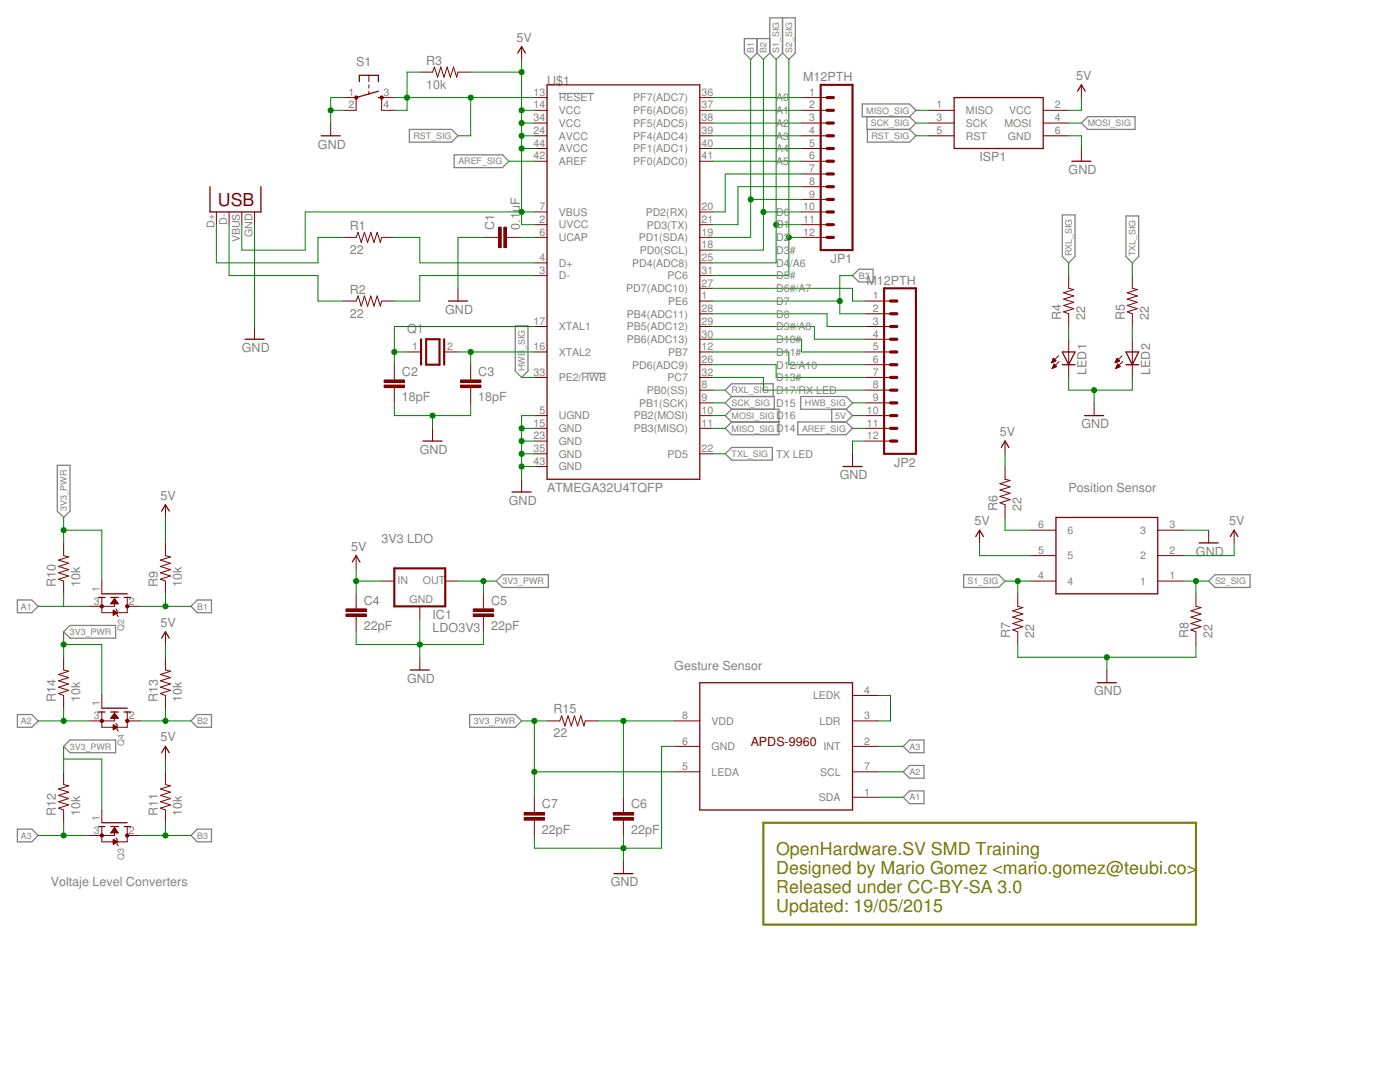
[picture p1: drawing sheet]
<svg xmlns="http://www.w3.org/2000/svg" width="279mm" height="216mm" viewBox="0 0 279 216" stroke-linecap="round" stroke-linejoin="round" font-family="sans-serif">
<path d="M152.4 164.2h86.3v20.3h-86.3z" fill="none" stroke="#808000" stroke-width=".42"/>
<path d="M111.5 18.6h7M116.1 74.5h4.9" fill="none" stroke="#808080" stroke-width=".2"/>
<g fill="none" stroke="#808080" stroke-width=".25">
<path d="M151.1 7.7v2.9M151.1 10.6l1.3 1.3 1.2-1.3M153.6 10.6l1.3 1.3 1.3-1.3M153.6 10.6v-7h5.1v7l-1.3 1.3-1.2-1.3M153.6 7.7h-5.1v2.9l1.3 1.3 1.3-1.3M156.2 3.6v7M81.7 25.8h8.4l1.3 1.3-1.3 1.3h-8.4zM90.6 30.9h9.7l1.3 1.3-1.3 1.2h-9.7zM172.1 20.7h9.4l1.3 1.3-1.3 1.3h-9.4zM173 23.3v2.5h8.5M173.1 25.8v2.6h8.4l1.3-1.3-1.3-1.3M181.5 23.3l1.3 1.3-1.3 1.2"/>
<path d="M215.8 24.6l1.3-1.3h9.4v2.5h-9.4zM170.1 55l1.3-1.3h2.8v2.6h-2.8zM212 42.9h2.5v8.3l-1.2 1.3-1.3-1.3zM224.7 43.1h2.5v8.1l-1.2 1.3-1.3-1.3zM102.8 65h2.6v9l-1.3 1.3-1.3-1.3zM146 79.1l-1.3 1.3 1.3 1.3M146 79.1h8.5v2.6M146 79.1l-1.3-1.2 1.3-1.3h8.3v2.5M159.8 79.1h9.1l1.2 1.3-1.2 1.3h-9.1zM11.4 92.8h2.6v9.2l-1.3 1.3-1.3-1.3zM144.7 90.6l1.3-1.3h8.1v2.5h-8.1zM146 84.2h9.4"/>
<path d="M146 81.7h9.4v5h-9.4l-1.3-1.2 1.3-1.3M146 81.7l-1.3 1.2 1.3 1.3M159.2 84.2h9.7l1.2 1.3-1.2 1.2h-9.7zM166 81.7v2.5M168.9 81.7l1.2 1.2-1.2 1.3M3.5 119.7h2.8l1.3 1.3-1.3 1.3h-2.8zM99 116l1.3-1.3h9.1v2.5h-9.1zM192.3 114.7h7l1.3 1.3-1.3 1.2h-7zM241.2 116l1.3-1.3h7v2.5h-7zM12.7 126.1l1.3-1.3h9.1v2.5h-9.1zM38.1 121l1.3-1.3h2.8v2.6h-2.8zM3.5 142.6h2.8l1.3 1.2-1.3 1.3h-2.8z"/>
<path d="M12.7 148.9l1.3-1.2h9.1v2.5h-9.1zM38.1 143.8l1.3-1.2h2.8v2.5h-2.8zM93.7 142.6h9.1l1.3 1.2-1.3 1.3h-9.1zM180.3 159.1l1.2-1.3h2.9v2.6h-2.9zM180.3 154l1.2-1.3h2.9v2.6h-2.9zM181.5 147.7h2.9v2.5h-2.9l-1.2-1.3zM3.5 165.4h2.8l1.3 1.3-1.3 1.3h-2.8zM38.1 166.7l1.3-1.3h2.8v2.6h-2.8z"/>
</g>
<path d="M109.2 16.9h30.5v78.7h-30.5zM41.9 37.3v5h10.2v-5M48.9 67.7h3.8" fill="none" stroke="#800000" stroke-width=".25"/>
<g fill="none" stroke="#800000" stroke-width=".2">
<path d="M106.6 19.5h2.6M139.7 19.5h2.5M106.6 32.2h2.6M106.6 27.1h2.6M106.6 29.6h2.6M106.6 24.6h2.6M106.6 22h2.6M139.7 32.2h2.5M139.7 27.1h2.5M139.7 29.6h2.5M139.7 24.6h2.5M139.7 22h2.5"/>
<path d="M43.2 42.3v2.5M45.7 42.3v2.5M48.3 42.3v2.5M50.8 42.3v2.5M68.5 47.4h2.6l.4-1 .6 2 .6-2 .7 2 .6-2 .6 2 .7-2 .6 2 .3-1h2.5M99 47.4h.5M101 47.4h.6M106.6 52.5h2.6M106.6 55h2.6M106.6 47.4h2.6M106.6 42.3h2.6M106.6 44.8h2.6"/>
<path d="M139.7 52.5h2.5M139.7 55h2.5M139.7 49.9h2.5M139.7 47.4h2.5M139.7 42.3h2.5M139.7 44.8h2.5M139.7 57.5h2.5M50.8 65.2v2.5M68.5 60.1h2.6l.4-1 .6 2 .6-2 .7 2 .6-2 .6 2 .7-2 .6 2 .3-1h2.5M106.6 65.2h2.6M106.6 70.2h2.6M106.6 75.3h2.6"/>
<path d="M139.7 77.9h2.5M139.7 62.6h2.5M139.7 65.2h2.5M139.7 67.7h2.5M139.7 70.2h2.5M139.7 75.3h2.5M139.7 72.8h2.5M139.7 60.1h2.5M106.6 85.5h2.6M106.6 88h2.6M106.6 90.6h2.6M106.6 93.1h2.6"/>
<path d="M106.6 82.9h2.6M139.7 85.5h2.5M139.7 90.6h2.5M139.7 80.4h2.5M139.7 82.9h2.5"/>
</g>
<path d="M100.5 45.3h.5v4.1h-.5z" fill-rule="evenodd" fill="#800000"/>
<path d="M100.5 45.3h.5v4.1h-.5z" fill="none" stroke="#800000" stroke-width=".2"/>
<path d="M99.5 45.3h.5v4.1h-.5z" fill-rule="evenodd" fill="#800000"/>
<path d="M91.4 57.5v2.6M96.5 47.4h2.5M99.5 45.3h.5v4.1h-.5zM101.6 47.4h2.5M78.7 75.3v.5M78.7 77.3v.6M81.2 70.2h2.6M88.9 70.2h2.5" fill="none" stroke="#800000" stroke-width=".2"/>
<path d="M89.5 60.1h3.8" fill="none" stroke="#800000" stroke-width=".25"/>
<path d="M84 67.7v5.1M85 67.7h2.7v5.1h-2.7zM88.6 67.7v5.1" fill="none" stroke="#800000" stroke-width=".42"/>
<path d="M76.7 76.8h4v.5h-4z" fill-rule="evenodd" fill="#800000"/>
<path d="M76.7 76.8h4v.5h-4z" fill="none" stroke="#800000" stroke-width=".2"/>
<path d="M76.7 75.8h4v.5h-4z" fill-rule="evenodd" fill="#800000"/>
<path d="M76.7 75.8h4v.5h-4zM78.7 72.8v2.5M78.7 77.9v2.5M93.9 75.3v.5M93.9 77.3v.6" fill="none" stroke="#800000" stroke-width=".2"/>
<path d="M91.9 76.8h4.1v.5h-4.1z" fill-rule="evenodd" fill="#800000"/>
<path d="M91.9 76.8h4.1v.5h-4.1z" fill="none" stroke="#800000" stroke-width=".2"/>
<path d="M91.9 75.8h4.1v.5h-4.1z" fill-rule="evenodd" fill="#800000"/>
<path d="M71.1 19.5v2.5M73.6 15v1.3M73.6 16.9v.7M73.6 18.2v.6M76.2 19.5v2.5M104.1 9.3v2.6M91.9 75.8h4.1v.5h-4.1zM93.9 72.8v2.5M93.9 77.9v2.5M86.3 85.5v2.5M104.1 95.6v2.6" fill="none" stroke="#800000" stroke-width=".2"/>
<path d="M71.7 16.3v-1.3h3.8v1.3M75.5 19.5h.7M75.5 18.2l-4.4 1.3M103.3 10.6l.8-1.3 .8 1.3M84.4 88h3.8M102.2 98.2h3.8" fill="none" stroke="#800000" stroke-width=".25"/>
<path d="M70.9 19.2h.4v.5l-.2 .1-.2-.1z" fill-rule="evenodd" fill="#800000"/>
<path d="M70.9 19.2h.4v.5l-.2 .1-.2-.1z" fill="none" stroke="#800000" stroke-width=".2"/>
<path d="M75.9 19.2h.5v.5l-.2 .1-.3-.1z" fill-rule="evenodd" fill="#800000"/>
<g fill="none" stroke="#800000" stroke-width=".2">
<path d="M68.5 19.5h2.6M75.9 19.2h.5v.5l-.2 .1-.3-.1zM76.2 19.5h2.5M83.8 14.4h2.5l.4-1 .6 2 .7-2 .6 2 .6-2 .7 2 .6-2 .6 2 .3-1h2.5M160 19.5h5.1M215.8 16.9v2.6M66 24.6v2.5M68.5 22h2.6M76.2 22h2.5M160 22h5.1M160 24.6h5.1M160 27.1h5.1"/>
<path d="M160 29.6h5.1M160 32.2h5.1M160 34.7h5.1M160 37.3h5.1M160 39.8h5.1M185.3 22h5.1M185.3 24.6h5.1M185.3 27.1h5.1M208.2 22h5.1M208.2 24.6h5.1M208.2 27.1h5.1M215.8 29.6v2.6"/>
<path d="M160 42.3h5.1M160 44.8h5.1M160 47.4h5.1M213.3 55v2.5l1 .3-2 .6 2 .7-2 .6 2 .6-2 .7 2 .6-2 .6 1 .4v2.6M226 55v2.5l1 .3-2 .6 2 .7-2 .6 2 .6-2 .7 2 .6-2 .6 1 .4v2.6M172.7 72.8h5M172.7 60.1h5M172.7 62.6h5M172.7 65.2h5M172.7 67.7h5M172.7 70.2h5M172.7 75.3h5"/>
<path d="M172.7 77.9h5M209.9 72.3h.2M209.9 72.2h.4M210 72.1h.5M210 72.1h.7M210 73.4h.1M210.1 72h.6M210.1 73.4h.3M210.1 71.9h.5M210.1 71.8h.4M210.1 73.3h.5M210.1 71.7h.3"/>
<path d="M210.1 73.2h.7M210.2 71.6h.1M210.2 73.1h.6M210.2 73h.5M210.2 71.5l-.4 .9M210.2 71.5l.5 .5-.9 .4M210.2 71.5h.1M210.2 72.9h.5M210.3 72.9h.3M210.3 72.8h.2M210.4 72.6l-.4 .9M210.4 72.6l.5 .6-.9 .3"/>
<path d="M210.4 72.6h.1M211.2 71l-1.4 1.4M211.4 72.1l-1.4 1.4M213.3 67.7v7.6M222.6 72.3h.2M222.6 72.2h.4M222.7 72.1h.5M222.7 72.1h.7M222.7 73.4h.1M222.8 72h.6M222.8 71.9h.5M222.8 73.4h.3"/>
<path d="M222.8 71.8h.4M222.8 73.3h.5M222.8 71.7h.3M222.8 73.2h.7M222.8 73.1h.7M222.9 71.6h.1M222.9 73h.5M222.9 71.5h.1M222.9 72.9h.5M222.9 71.5l-.4 .9M222.9 71.5l.5 .5-.9 .4M223 72.9h.3"/>
<path d="M223 72.8h.2M223.1 72.6h.1M223.1 72.6l-.4 .9M223.1 72.6l.5 .6-.9 .3M223.9 71l-1.4 1.4M224.1 72.1l-1.4 1.4M226 67.7v7.6M170.1 90.6v2.5M172.7 80.4h5M172.7 82.9h5M172.7 85.5h5M172.7 88h5"/>
<path d="M200.6 93.1v2.5l1 .3-2 .6 2 .7-2 .6 2 .6-2 .7 2 .6-2 .6 1 .4v2.6M200.6 88v2.6M218.4 80.4v2.5M71.1 110.9v2.5M76.2 116h2.5M88.9 116h2.5M195.5 105.8v2.5M203.1 118.5v2.5l1 .2-2 .7 2 .6-2 .6 2 .7-2 .6 2 .7-2 .6 1 .4v2.5M205.7 116h5M205.7 110.9h5M205.7 105.8h5M231.1 116h5"/>
<path d="M231.1 110.9h5M231.1 105.8h5M238.7 118.5v2.5l1 .2-2 .7 2 .6-2 .6 2 .7-2 .6 2 .7-2 .6 1 .4v2.5M241.2 105.8v2.5M246.3 105.8v2.5M71.1 121v.5M71.1 123v.5M83.8 121v2.5M83.8 131.1v2.6M220.9 133.7v2.5"/>
</g>
<g fill="none" stroke="#800000" stroke-width=".25">
<path d="M190.4 19.5h17.8v10.1h-17.8zM215.1 18.2l.7-1.3 .8 1.3M64.1 27.1h3.8M213.9 32.2h3.8M212 70.2h2.5l-1.2 2.6zM212 72.8h2.5M224.7 72.8h2.5M224.7 70.2h2.5l-1.2 2.6zM168.2 93.1h3.8M199.8 89.3l.8-1.3 .7 1.3M216.5 82.9h3.8M70.3 112.1l.8-1.2 .7 1.2"/>
<path d="M194.7 107.1l.8-1.3 .8 1.3M210.7 103.3h20.4v15.2h-20.4zM239.3 108.3h3.8M245.5 107.1l.8-1.3 .8 1.3M81.9 133.7h3.8M219 136.2h3.8"/>
</g>
<path d="M163.8 16.9h6.3v33h-6.3zM176.4 57.5h6.4v33.1h-6.4zM78.7 113.4h10.2v7.6h-10.2z" fill="none" stroke="#800000" stroke-width=".42"/>
<g fill="none" stroke="#800000" stroke-width=".63">
<path d="M165.1 19.5h1.2M165.1 24.6h1.2M165.1 22h1.2M165.1 29.6h1.2M165.1 27.1h1.2M165.1 32.2h1.2M165.1 34.7h1.2M165.1 37.3h1.2M165.1 39.8h1.2M165.1 42.3h1.2M165.1 44.8h1.2M165.1 47.4h1.2"/>
<path d="M177.7 65.2h1.3M177.7 62.6h1.3M177.7 60.1h1.3M177.7 70.2h1.3M177.7 67.7h1.3M177.7 72.8h1.3M177.7 75.3h1.3M177.7 77.9h1.3M177.7 80.4h1.3M177.7 82.9h1.3M177.7 85.5h1.3M177.7 88h1.3"/>
</g>
<path d="M69 122.5h4.1v.5h-4.1z" fill-rule="evenodd" fill="#800000"/>
<path d="M69 122.5h4.1v.5h-4.1z" fill="none" stroke="#800000" stroke-width=".2"/>
<path d="M69 121.5h4.1v.5h-4.1z" fill-rule="evenodd" fill="#800000"/>
<path d="M71.1 118.5v2.5M69 121.5h4.1v.5h-4.1zM71.1 123.5v2.6M96.5 121v.5M96.5 123v.5" fill="none" stroke="#800000" stroke-width=".2"/>
<path d="M94.4 122.5h4.1v.5h-4.1z" fill-rule="evenodd" fill="#800000"/>
<path d="M94.4 122.5h4.1v.5h-4.1z" fill="none" stroke="#800000" stroke-width=".2"/>
<path d="M94.4 121.5h4.1v.5h-4.1z" fill-rule="evenodd" fill="#800000"/>
<path d="M20.3 119.2v3.1h5.1v-3.1M22.9 119.2v1.8h-2.6M96.5 118.5v2.5M23.1 121.5l.3 .3v1l.2 .2M94.4 121.5h4.1v.5h-4.1zM96.5 123.5v2.6" fill="none" stroke="#800000" stroke-width=".2"/>
<path d="M19.7 119.2h1.3M20.3 118.5h5.1M22.1 119.2h1.5M24.8 119.2h1.2" fill="none" stroke="#800000" stroke-width=".25"/>
<circle cx="20.3" cy="121" r=".33" fill="#800000"/>
<circle cx="20.3" cy="121" r=".33" fill="none" stroke="#800000" stroke-width=".2"/>
<circle cx="25.4" cy="121" r=".33" fill="#800000"/>
<g fill="none" stroke="#800000" stroke-width=".2">
<path d="M20.3 116v2.5M22.5 119.9h.7M22.6 119.8h.5M22.6 119.8h.4M22.7 119.6h.3M22.8 119.5h.1M22.9 119.5l.7 1h-1.5zM17.8 121h2.5M22.1 120.4h1.5M22.2 120.4h1.3M22.3 120.3h1.2M22.3 120.2h1.1"/>
<path d="M22.4 120.1h.9M22.4 120h.8M22.6 121.8l.8 .5-.8 .5zM22.6 122.8h.1M22.6 122.7h.2M22.6 122.6h.3M22.6 122.5h.4M22.6 122.4h.6M22.6 122.3h.7M22.6 122.2h.7M22.6 122.1h.6M22.6 122h.4"/>
<path d="M22.6 122h.3M22.6 121.9h.2M22.6 121.8h.1M25.4 121h2.5M20.3 164.9v3.1h5.1v-3.1M22.9 164.9v1.8h-2.6M23.1 167.2l.3 .3v1l.2 .2"/>
<circle cx="25.4" cy="121" r=".33"/>
</g>
<path d="M19.7 164.9h1.3M20.3 164.2h5.1M22.1 164.9h1.5M24.8 164.9h1.2" fill="none" stroke="#800000" stroke-width=".25"/>
<circle cx="20.3" cy="166.7" r=".33" fill="#800000"/>
<circle cx="20.3" cy="166.7" r=".33" fill="none" stroke="#800000" stroke-width=".2"/>
<circle cx="25.4" cy="166.7" r=".33" fill="#800000"/>
<g fill="none" stroke="#800000" stroke-width=".2">
<path d="M20.3 142.1v3h5.1v-3M22.9 142.1v1.7h-2.6M23.1 144.4l.3 .2v1l.2 .3M17.8 166.7h2.5M20.3 161.6v2.6M22.1 166.1h1.4M22.2 166h1.3M22.3 165.9h1.1M22.4 165.9h1M22.4 165.8h.9M22.5 165.7h.7M22.6 165.6h.6"/>
<path d="M22.6 167.5l.8 .5-.8 .5zM22.6 168.4h.1M22.6 168.3h.2M22.6 168.2h.3M22.6 168.1h.5M22.6 168.1h.6M22.6 168h.8M22.6 167.9h.6M22.6 167.8h.5M22.6 167.7h.4M22.6 167.6h.2M22.6 167.6h.1"/>
<path d="M22.6 165.5h.5M22.7 165.4h.3M22.7 165.3h.2M22.8 165.2h.1M22.9 165.2l.7 1h-1.5zM25.4 166.7h2.5"/>
<circle cx="25.4" cy="166.7" r=".33"/>
</g>
<path d="M19.7 142.1h1.3M20.3 141.3h5.1M22.1 142.1h1.5M24.8 142.1h1.2" fill="none" stroke="#800000" stroke-width=".25"/>
<circle cx="20.3" cy="143.8" r=".33" fill="#800000"/>
<circle cx="20.3" cy="143.8" r=".33" fill="none" stroke="#800000" stroke-width=".2"/>
<circle cx="25.4" cy="143.8" r=".33" fill="#800000"/>
<g fill="none" stroke="#800000" stroke-width=".2">
<path d="M12.7 108.3v2.6l1 .2-2 .7 2 .6-2 .6 2 .7-2 .6 2 .6-2 .7 1 .4v2.5M33 108.3v2.6l1 .2-2 .7 2 .6-2 .6 2 .7-2 .6 2 .6-2 .7 1 .4v2.5M33 100.7v2.6M12.7 131.1v2.6l1 .2-2 .7 2 .6-2 .6 2 .7-2 .6 2 .7-2 .6 1 .4v2.5M20.3 138.8v2.5M33 126.1v2.5M33 131.1v2.6l1 .2-2 .7 2 .6-2 .6 2 .7-2 .6 2 .7-2 .6 1 .4v2.5M170.1 138.8h5.1M12.7 154v2.5l1 .3-2 .6 2 .7-2 .6 2 .6-2 .7 2 .6-2 .6 1 .4v2.6M17.8 143.8h2.5M22.1 143.3h1.5M22.2 143.2h1.3"/>
<path d="M22.3 143.1h1.1M22.4 143h1M22.4 142.9h.9M22.5 142.8h.7M22.5 142.7h.7M22.6 144.6l.8 .5-.8 .5zM22.6 145.6h.1M22.6 145.5h.2M22.6 145.4h.3M22.6 145.3h.5M22.6 145.2h.6M22.6 145.2h.7"/>
<path d="M22.6 145.1h.6M22.6 145h.5M22.6 144.9h.4M22.6 144.8h.3M22.6 144.7h.1M22.6 142.7h.5M22.7 142.6h.3M22.7 142.5h.2M22.8 142.4h.1M22.9 142.3l.7 1h-1.5zM25.4 143.8h2.5M33 148.9v2.6"/>
<path d="M33 154v2.5l1 .3-2 .6 2 .7-2 .6 2 .6-2 .7 2 .6-2 .6 1 .4v2.6M109.2 143.8h2.5l.4-1 .6 2.1 .7-2.1 .6 2.1 .6-2.1 .7 2.1 .6-2.1 .6 2.1 .3-1.1h2.5M134.6 143.8h5.1M134.6 148.9h5.1M134.6 154h5.1M170.1 143.8h5.1M170.1 148.9h5.1M170.1 154h5.1M170.1 159.1h5.1M124.4 161.6v.5M124.4 163.7v.5"/>
<circle cx="25.4" cy="143.8" r=".33"/>
</g>
<path d="M32.3 102l.7-1.3 .8 1.3M32.3 127.3l.7-1.2 .8 1.2M139.7 136.2h30.4v25.4h-30.4zM32.3 150.2l.7-1.3 .8 1.3" fill="none" stroke="#800000" stroke-width=".25"/>
<path d="M122.4 163.2h4v.5h-4z" fill-rule="evenodd" fill="#800000"/>
<path d="M122.4 163.2h4v.5h-4z" fill="none" stroke="#800000" stroke-width=".2"/>
<path d="M122.4 162.1h4v.5h-4z" fill-rule="evenodd" fill="#800000"/>
<path d="M124.4 159.1v2.5M106.6 161.6v.5M106.6 163.7v.5M122.4 162.1h4v.5h-4zM124.4 164.2v2.5" fill="none" stroke="#800000" stroke-width=".2"/>
<path d="M104.6 163.2h4.1v.5h-4.1z" fill-rule="evenodd" fill="#800000"/>
<path d="M104.6 163.2h4.1v.5h-4.1z" fill="none" stroke="#800000" stroke-width=".2"/>
<path d="M104.6 162.1h4.1v.5h-4.1z" fill-rule="evenodd" fill="#800000"/>
<path d="M106.6 159.1v2.5M104.6 162.1h4.1v.5h-4.1zM106.6 164.2v2.5M124.4 171.8v2.5" fill="none" stroke="#800000" stroke-width=".2"/>
<path d="M122.5 174.3h3.8" fill="none" stroke="#800000" stroke-width=".25"/>
<path d="M43.2 44.8v7.7h20.3v-5.1h5M50.8 44.8v20.4M78.7 47.4h5.1v5.1h22.8M96.5 47.4h-5.1v10.1M106.6 55h-22.8v5.1h-5.1M78.7 80.4v2.5h15.2v-2.5M86.3 82.9v2.6" fill="none" stroke="#008000" stroke-width=".2"/>
<circle cx="86.3" cy="82.9" r=".51" fill="#008000"/>
<g fill="none" stroke="#008000" stroke-width=".2">
<path d="M104.1 85.5h2.5M104.1 88h2.5M104.1 90.6h2.5M104.1 93.1h2.5M106.6 82.9h-2.5v12.7"/>
<circle cx="86.3" cy="82.9" r=".51"/>
</g>
<circle cx="104.1" cy="85.5" r=".51" fill="#008000"/>
<circle cx="104.1" cy="85.5" r=".51" fill="none" stroke="#008000" stroke-width=".2"/>
<circle cx="104.1" cy="88" r=".51" fill="#008000"/>
<circle cx="104.1" cy="88" r=".51" fill="none" stroke="#008000" stroke-width=".2"/>
<circle cx="104.1" cy="90.6" r=".51" fill="#008000"/>
<circle cx="104.1" cy="90.6" r=".51" fill="none" stroke="#008000" stroke-width=".2"/>
<circle cx="104.1" cy="93.1" r=".51" fill="#008000"/>
<g fill="none" stroke="#008000" stroke-width=".2">
<path d="M68.5 19.5h-2.5v5.1M66 22h2.5"/>
<circle cx="104.1" cy="93.1" r=".51"/>
</g>
<circle cx="66" cy="22" r=".51" fill="#008000"/>
<g fill="none" stroke="#008000" stroke-width=".2">
<path d="M213.3 27.1h2.5v2.5M213.3 75.3v2.6h12.7v-2.6M218.4 77.9v2.5"/>
<circle cx="66" cy="22" r=".51"/>
</g>
<circle cx="218.4" cy="77.9" r=".51" fill="#008000"/>
<g fill="none" stroke="#008000" stroke-width=".2">
<path d="M172.7 88h-2.6v2.6M236.1 105.8h5.1M203.1 128.6v2.5h35.6v-2.5M220.9 131.1v2.6"/>
<circle cx="218.4" cy="77.9" r=".51"/>
</g>
<circle cx="220.9" cy="131.1" r=".51" fill="#008000"/>
<g fill="none" stroke="#008000" stroke-width=".2">
<path d="M71.1 126.1v2.5h25.4v-2.5M83.8 123.5v7.6"/>
<circle cx="220.9" cy="131.1" r=".51"/>
</g>
<circle cx="83.8" cy="128.6" r=".51" fill="#008000"/>
<g fill="none" stroke="#008000" stroke-width=".2">
<path d="M134.6 148.9h-2.6v20.3h-25.4v-2.5M124.4 166.7v5.1"/>
<circle cx="83.8" cy="128.6" r=".51"/>
</g>
<circle cx="124.4" cy="169.2" r=".51" fill="#008000"/>
<g fill="none" stroke="#008000" stroke-width=".2">
<path d="M45.7 44.8v10.2h17.8v5.1h5M104.1 47.4h2.5M91.4 70.2h15.2M93.9 70.2v2.6"/>
<circle cx="124.4" cy="169.2" r=".51"/>
</g>
<circle cx="93.9" cy="70.2" r=".51" fill="#008000"/>
<g fill="none" stroke="#008000" stroke-width=".2">
<path d="M78.7 70.2h2.5M106.6 65.2h-27.9v7.6"/>
<circle cx="93.9" cy="70.2" r=".51"/>
</g>
<circle cx="78.7" cy="70.2" r=".51" fill="#008000"/>
<g fill="none" stroke="#008000" stroke-width=".2">
<path d="M104.1 24.6h2.5M104.1 27.1h2.5M104.1 29.6h2.5M106.6 22h-2.5v22.8h2.5M60.9 42.3h45.7"/>
<circle cx="78.7" cy="70.2" r=".51"/>
</g>
<circle cx="104.1" cy="24.6" r=".51" fill="#008000"/>
<circle cx="104.1" cy="24.6" r=".51" fill="none" stroke="#008000" stroke-width=".2"/>
<circle cx="104.1" cy="27.1" r=".51" fill="#008000"/>
<circle cx="104.1" cy="27.1" r=".51" fill="none" stroke="#008000" stroke-width=".2"/>
<circle cx="104.1" cy="29.6" r=".51" fill="#008000"/>
<circle cx="104.1" cy="29.6" r=".51" fill="none" stroke="#008000" stroke-width=".2"/>
<circle cx="104.1" cy="42.3" r=".51" fill="#008000"/>
<g fill="none" stroke="#008000" stroke-width=".2">
<path d="M104.1 14.4v7.6M60.9 42.3v7.6h-12.6v-5.1"/>
<circle cx="104.1" cy="42.3" r=".51"/>
</g>
<circle cx="104.1" cy="22" r=".51" fill="#008000"/>
<g fill="none" stroke="#008000" stroke-width=".2">
<path d="M104.1 11.9v2.5h-10.2"/>
<circle cx="104.1" cy="22" r=".51"/>
</g>
<circle cx="104.1" cy="14.4" r=".51" fill="#008000"/>
<g fill="none" stroke="#008000" stroke-width=".2">
<path d="M215.8 19.5v2.5h-2.5M170.1 82.9h2.6M200.6 90.6v2.5M71.1 116h5.1M71.1 113.4v5.1M195.5 108.3v2.6h10.2M246.3 108.3v2.6h-10.2"/>
<circle cx="104.1" cy="14.4" r=".51"/>
</g>
<circle cx="71.1" cy="116" r=".51" fill="#008000"/>
<g fill="none" stroke="#008000" stroke-width=".2">
<path d="M78.7 19.5h2.5v2.5h-2.5M93.9 19.5h12.7M33 103.3v5M33 128.6v2.5M33 151.5v2.5"/>
<circle cx="71.1" cy="116" r=".51"/>
</g>
<circle cx="81.2" cy="19.5" r=".51" fill="#008000"/>
<g fill="none" stroke="#008000" stroke-width=".2">
<path d="M83.8 14.4h-2.6v5.1h12.7v7.6h-2.5"/>
<circle cx="81.2" cy="19.5" r=".51"/>
</g>
<circle cx="93.9" cy="19.5" r=".51" fill="#008000"/>
<g fill="none" stroke="#008000" stroke-width=".2">
<path d="M142.2 19.5h17.8M101.6 32.2h5M142.2 27.1h17.8M142.2 22h17.8M142.2 24.6h17.8M142.2 29.6h17.8M142.2 32.2h17.8M160 34.7h-15.3v7.6h-2.5M160 37.3h-12.7v7.5h-5.1M182.8 27.1h2.5M182.8 22h2.5M182.8 24.6h2.5"/>
<path d="M213.3 24.6h2.5M142.2 57.5h27.9v2.6h2.6M213.3 52.5v2.5M226 52.5v2.5M104.1 75.3h2.5M142.2 62.6h22.9v2.6h7.6M142.2 65.2h20.3v2.5h10.2M142.2 67.7h17.8v2.5h12.7M142.2 70.2h15.2v2.6h15.3M142.2 72.8h12.7v2.5h17.8M142.2 75.3h10.2v2.6h20.3M142.2 77.9h2.5"/>
<path d="M213.3 65.2v2.5M226 65.2v2.5M142.2 85.5h2.5M142.2 82.9h2.5M142.2 80.4h2.5M142.2 90.6h2.5M170.1 85.5h2.6M170.1 80.4h2.6M200.6 103.3v2.5h5.1M200.6 116h5.1M203.1 116v2.5"/>
<circle cx="93.9" cy="19.5" r=".51"/>
</g>
<circle cx="203.1" cy="116" r=".51" fill="#008000"/>
<g fill="none" stroke="#008000" stroke-width=".2">
<path d="M154.9 11.9v40.6h-12.7M154.9 44.8h5.1"/>
<circle cx="203.1" cy="116" r=".51"/>
</g>
<circle cx="154.9" cy="44.8" r=".51" fill="#008000"/>
<g fill="none" stroke="#008000" stroke-width=".2">
<path d="M236.1 116h5.1M238.7 116v2.5"/>
<circle cx="154.9" cy="44.8" r=".51"/>
</g>
<circle cx="238.7" cy="116" r=".51" fill="#008000"/>
<g fill="none" stroke="#008000" stroke-width=".2">
<path d="M157.4 11.9v43.1h-15.2M157.4 47.4h2.6"/>
<circle cx="238.7" cy="116" r=".51"/>
</g>
<circle cx="157.4" cy="47.4" r=".51" fill="#008000"/>
<g fill="none" stroke="#008000" stroke-width=".2">
<path d="M91.4 116h7.6M96.5 116v2.5"/>
<circle cx="157.4" cy="47.4" r=".51"/>
</g>
<circle cx="96.5" cy="116" r=".51" fill="#008000"/>
<g fill="none" stroke="#008000" stroke-width=".2">
<path d="M12.7 103.3v5M12.7 105.8h7.6v10.2"/>
<circle cx="96.5" cy="116" r=".51"/>
</g>
<circle cx="12.7" cy="105.8" r=".51" fill="#008000"/>
<g fill="none" stroke="#008000" stroke-width=".2">
<path d="M12.7 126.1v5M12.7 128.6h7.6v10.2"/>
<circle cx="12.7" cy="105.8" r=".51"/>
</g>
<circle cx="12.7" cy="128.6" r=".51" fill="#008000"/>
<g fill="none" stroke="#008000" stroke-width=".2">
<path d="M12.7 148.9v5.1M12.7 151.5h7.6v10.1M104.1 143.8h5.1M106.6 143.8v10.2h28"/>
<circle cx="12.7" cy="128.6" r=".51"/>
</g>
<circle cx="106.6" cy="143.8" r=".51" fill="#008000"/>
<g fill="none" stroke="#008000" stroke-width=".2">
<path d="M106.6 154v5.1"/>
<circle cx="106.6" cy="143.8" r=".51"/>
</g>
<circle cx="106.6" cy="154" r=".51" fill="#008000"/>
<g fill="none" stroke="#008000" stroke-width=".2">
<path d="M33 118.5v2.5M27.9 121h10.2"/>
<circle cx="106.6" cy="154" r=".51"/>
</g>
<circle cx="33" cy="121" r=".51" fill="#008000"/>
<g fill="none" stroke="#008000" stroke-width=".2">
<path d="M149.8 11.9v35.5h-7.6M149.8 39.8h10.2"/>
<circle cx="33" cy="121" r=".51"/>
</g>
<circle cx="149.8" cy="39.8" r=".51" fill="#008000"/>
<g fill="none" stroke="#008000" stroke-width=".2">
<path d="M12.7 118.5v2.5M7.6 121h10.2M12.7 141.3v2.5h5.1M175.2 159.1h5.1"/>
<circle cx="149.8" cy="39.8" r=".51"/>
</g>
<circle cx="12.7" cy="143.8" r=".51" fill="#008000"/>
<g fill="none" stroke="#008000" stroke-width=".2">
<path d="M7.6 143.8h5.1M33 141.3v2.5h-5.1M175.2 154h5.1"/>
<circle cx="12.7" cy="143.8" r=".51"/>
</g>
<circle cx="33" cy="143.8" r=".51" fill="#008000"/>
<g fill="none" stroke="#008000" stroke-width=".2">
<path d="M152.4 11.9v38h-10.2M152.4 42.3h7.6M33 143.8h5.1"/>
<circle cx="33" cy="143.8" r=".51"/>
</g>
<circle cx="152.4" cy="42.3" r=".51" fill="#008000"/>
<g fill="none" stroke="#008000" stroke-width=".2">
<path d="M12.7 164.2v2.5h5.1"/>
<circle cx="152.4" cy="42.3" r=".51"/>
</g>
<circle cx="12.7" cy="166.7" r=".51" fill="#008000"/>
<g fill="none" stroke="#008000" stroke-width=".2">
<path d="M175.2 148.9h5.1M7.6 166.7h5.1M33 164.2v2.5h-5.1"/>
<circle cx="12.7" cy="166.7" r=".51"/>
</g>
<circle cx="33" cy="166.7" r=".51" fill="#008000"/>
<g fill="none" stroke="#008000" stroke-width=".2">
<path d="M170.1 55h-2.5v7.6h5.1M142.2 60.1h25.4M33 166.7h5.1"/>
<circle cx="33" cy="166.7" r=".51"/>
</g>
<circle cx="167.6" cy="60.1" r=".51" fill="#008000"/>
<g fill="none" stroke="#008000" stroke-width=".2">
<path d="M175.2 138.8h2.5v5h-2.5M119.3 143.8h15.3M124.4 143.8v15.3"/>
<circle cx="167.6" cy="60.1" r=".51"/>
</g>
<circle cx="124.4" cy="143.8" r=".51" fill="#008000"/>
<circle cx="124.4" cy="143.8" r=".51" fill="none" stroke="#008000" stroke-width=".2"/>
<text font-size="3.6" fill="#800000" x="43.5" y="41.1">USB</text>
<g font-size="3.6" fill="#808000">
<text x="154.9" y="170.5">OpenHardware.SV SMD Training</text>
<text x="154.9" y="174.3">Designed by Mario Gomez &lt;mario.gomez@teubi.co&gt;</text>
<text x="154.9" y="178.1">Released under CC-BY-SA 3.0</text>
<text x="154.9" y="181.9">Updated: 19/05/2015</text>
</g>
<g font-size="2.5" fill="#808080">
<text x="103.1" y="8.3">5V</text>
<text x="71.1" y="13.1">S1</text>
<text x="85" y="17.7">10k</text>
<text x="85" y="12.9">R3</text>
<text x="109.2" y="16.9">U$1</text>
<text x="160.3" y="16.2">M12PTH</text>
<text x="214.8" y="15.9">5V</text>
<text x="63.5" y="29.6">GND</text>
<text x="195.5" y="32.2">ISP1</text>
<text x="213.3" y="34.7">GND</text>
<text x="69.8" y="45.9">R1</text>
<text x="98.6" y="45.8" transform="rotate(-90 98.6 45.8)">C1</text>
<text x="103.7" y="45.8" transform="rotate(-90 103.7 45.8)">0.1uF</text>
<text x="69.8" y="50.7">22</text>
<text x="165.8" y="52.5">JP1</text>
<text x="69.8" y="58.6">R2</text>
<text x="172.9" y="56.8">M12PTH</text>
<text x="69.8" y="63.4">22</text>
<text x="88.9" y="62.6">GND</text>
<text x="211.8" y="63.9" transform="rotate(-90 211.8 63.9)">R4</text>
<text x="216.6" y="63.9" transform="rotate(-90 216.6 63.9)">22</text>
<text x="224.5" y="63.9" transform="rotate(-90 224.5 63.9)">R5</text>
<text x="229.3" y="63.9" transform="rotate(-90 229.3 63.9)">22</text>
<text x="48.3" y="70.2">GND</text>
<text x="81.2" y="66.4">Q1</text>
<text x="80.2" y="74.9">C2</text>
<text x="95.5" y="74.9">C3</text>
<text x="216.8" y="74.8" transform="rotate(-90 216.8 74.8)">LED1</text>
<text x="229.5" y="74.8" transform="rotate(-90 229.5 74.8)">LED2</text>
<text x="80.2" y="80">18pF</text>
<text x="95.5" y="80">18pF</text>
<text x="199.6" y="87">5V</text>
<text x="215.8" y="85.5">GND</text>
<text x="83.8" y="90.6">GND</text>
<text x="167.6" y="95.6">GND</text>
<text x="178.5" y="93.1">JP2</text>
<text x="32" y="99.7">5V</text>
<text x="101.6" y="100.7">GND</text>
<text x="109.2" y="98.2">ATMEGA32U4TQFP</text>
<text x="199.1" y="102" transform="rotate(-90 199.1 102)">R6</text>
<text x="203.9" y="102" transform="rotate(-90 203.9 102)">22</text>
<text x="213.3" y="98.2">Position Sensor</text>
<text x="194.5" y="104.8">5V</text>
<text x="245.3" y="104.8">5V</text>
<text x="70.1" y="109.9">5V</text>
<text x="76.2" y="108.3">3V3 LDO</text>
<text x="238.7" y="110.9">GND</text>
<text x="11.2" y="117.2" transform="rotate(-90 11.2 117.2)">R10</text>
<text x="16" y="117.2" transform="rotate(-90 16 117.2)">10k</text>
<text x="31.5" y="117.2" transform="rotate(-90 31.5 117.2)">R9</text>
<text x="36.3" y="117.2" transform="rotate(-90 36.3 117.2)">10k</text>
<text x="32" y="125.1">5V</text>
<text x="72.6" y="120.6">C4</text>
<text x="72.6" y="125.7">22pF</text>
<text x="86.3" y="123.5">IC1</text>
<text x="98" y="120.6">C5</text>
<text x="98" y="125.7">22pF</text>
<text x="86.3" y="126.1">LDO3V3</text>
<text x="201.6" y="127.3" transform="rotate(-90 201.6 127.3)">R7</text>
<text x="206.4" y="127.3" transform="rotate(-90 206.4 127.3)">22</text>
<text x="237.2" y="127.3" transform="rotate(-90 237.2 127.3)">R8</text>
<text x="242" y="127.3" transform="rotate(-90 242 127.3)">22</text>
<text x="81.2" y="136.2">GND</text>
<text x="134.6" y="133.7">Gesture Sensor</text>
<text x="11.2" y="140" transform="rotate(-90 11.2 140)">R14</text>
<text x="16" y="140" transform="rotate(-90 16 140)">10k</text>
<text x="31.5" y="140" transform="rotate(-90 31.5 140)">R13</text>
<text x="36.3" y="140" transform="rotate(-90 36.3 140)">10k</text>
<text x="110.4" y="142.4">R15</text>
<text x="218.4" y="138.8">GND</text>
<text x="32" y="147.9">5V</text>
<text x="110.4" y="147.2">22</text>
<text x="108.2" y="161.2">C7</text>
<text x="125.9" y="161.2">C6</text>
<text x="11.2" y="162.9" transform="rotate(-90 11.2 162.9)">R12</text>
<text x="16" y="162.9" transform="rotate(-90 16 162.9)">10k</text>
<text x="31.5" y="162.9" transform="rotate(-90 31.5 162.9)">R11</text>
<text x="36.3" y="162.9" transform="rotate(-90 36.3 162.9)">10k</text>
<text x="108.2" y="166.3">22pF</text>
<text x="125.9" y="166.3">22pF</text>
<text x="10.2" y="176.9">Voltaje Level Converters</text>
<text x="121.9" y="176.9">GND</text>
</g>
<text font-size="2.5" fill="#800000" x="149.8" y="148.9">APDS-9960</text>
<g font-size="2.1" fill="#808080">
<text x="69.6" y="19.1">1</text>
<text x="69.6" y="21.6">2</text>
<text x="76.5" y="21.6">4</text>
<text x="76.5" y="19.1">3</text>
<text x="106.5" y="19.1">13</text>
<text x="106.5" y="21.6">14</text>
<text x="111.5" y="20.2">RESET</text>
<text x="111.5" y="22.8">VCC</text>
<text x="126.4" y="22.8">PF6(ADC6)</text>
<text x="126.4" y="20.2">PF7(ADC7)</text>
<text x="140" y="21.6">37</text>
<text x="140" y="19.1">36</text>
<text x="154.9" y="20.2">A0</text>
<text x="154.9" y="22.8">A1</text>
<text x="161.5" y="19.1">1</text>
<text x="161.5" y="21.6">2</text>
<text x="186.9" y="21.6">1</text>
<text x="192.8" y="22.8">MISO</text>
<text x="201.4" y="22.8">VCC</text>
<text x="210.5" y="21.6">2</text>
<text x="106.5" y="26.7">24</text>
<text x="106.5" y="29.3">44</text>
<text x="106.5" y="24.2">34</text>
<text x="111.5" y="27.9">AVCC</text>
<text x="111.5" y="25.3">VCC</text>
<text x="126.4" y="27.9">PF4(ADC4)</text>
<text x="126.4" y="25.3">PF5(ADC5)</text>
<text x="140" y="29.3">40</text>
<text x="140" y="26.7">39</text>
<text x="140" y="24.2">38</text>
<text x="154.9" y="25.3">A2</text>
<text x="154.9" y="27.9">A3</text>
<text x="161.5" y="24.2">3</text>
<text x="161.5" y="26.7">4</text>
<text x="161.5" y="29.3">5</text>
<text x="186.9" y="24.2">3</text>
<text x="186.9" y="26.7">5</text>
<text x="192.8" y="25.3">SCK</text>
<text x="192.8" y="27.9">RST</text>
<text x="200.4" y="25.3">MOSI</text>
<text x="201.2" y="27.9">GND</text>
<text x="210.5" y="26.7">6</text>
<text x="210.5" y="24.2">4</text>
<text x="106.5" y="31.8">42</text>
<text x="111.5" y="32.9">AREF</text>
<text x="111.5" y="30.4">AVCC</text>
<text x="126.4" y="32.9">PF0(ADC0)</text>
<text x="126.4" y="30.4">PF1(ADC1)</text>
<text x="140" y="31.8">41</text>
<text x="154.9" y="30.4">A4</text>
<text x="154.9" y="32.9">A5</text>
<text x="161.5" y="31.8">6</text>
<text x="161.5" y="34.3">7</text>
<text x="107.7" y="42">7</text>
<text x="140" y="42">20</text>
<text x="160.3" y="42">10</text>
<text x="161.5" y="36.9">8</text>
<text x="161.5" y="39.4">9</text>
<text x="42.8" y="45.4" transform="rotate(-90 42.8 45.4)">D+</text>
<text x="45.3" y="44.9" transform="rotate(-90 45.3 44.9)">D-</text>
<text x="50.4" y="47.4" transform="rotate(-90 50.4 47.4)">GND</text>
<text x="107.7" y="47">6</text>
<text x="107.7" y="44.5">2</text>
<text x="111.5" y="45.6">UVCC</text>
<text x="111.5" y="43.1">VBUS</text>
<text x="128.9" y="43.1">PD2(RX)</text>
<text x="129.1" y="45.6">PD3(TX)</text>
<text x="140" y="47">19</text>
<text x="140" y="44.5">21</text>
<text x="154.9" y="43.1">D0</text>
<text x="154.9" y="45.6">D1</text>
<text x="160.3" y="44.5">11</text>
<text x="160.3" y="47">12</text>
<text x="47.9" y="48.4" transform="rotate(-90 47.9 48.4)">VBUS</text>
<text x="107.7" y="52.1">4</text>
<text x="111.5" y="53.2">D+</text>
<text x="111.5" y="48.1">UCAP</text>
<text x="126.2" y="53.2">PD4(ADC8)</text>
<text x="127.5" y="48.1">PD1(SDA)</text>
<text x="127.7" y="50.7">PD0(SCL)</text>
<text x="140" y="49.6">18</text>
<text x="140" y="52.1">25</text>
<text x="154.9" y="50.7">D3#</text>
<text x="154.9" y="48.1">D2</text>
<text x="154.9" y="53.2">D4/A6</text>
<text x="107.7" y="54.7">3</text>
<text x="111.5" y="55.8">D-</text>
<text x="125" y="58.3">PD7(ADC10)</text>
<text x="133.2" y="55.8">PC6</text>
<text x="140" y="54.7">31</text>
<text x="140" y="57.2">27</text>
<text x="140" y="59.7">1</text>
<text x="154.9" y="55.8">D5#</text>
<text x="154.9" y="58.3">D6#/A7</text>
<text x="174.2" y="59.7">1</text>
<text x="106.5" y="64.8">17</text>
<text x="111.5" y="65.9">XTAL1</text>
<text x="125.1" y="63.4">PB4(ADC11)</text>
<text x="125.1" y="65.9">PB5(ADC12)</text>
<text x="133.3" y="60.8">PE6</text>
<text x="140" y="62.3">28</text>
<text x="140" y="64.8">29</text>
<text x="154.9" y="63.4">D8</text>
<text x="154.9" y="65.9">D9#/A8</text>
<text x="154.9" y="60.8">D7</text>
<text x="174.2" y="62.3">2</text>
<text x="174.2" y="64.8">3</text>
<text x="82.3" y="69.9">1</text>
<text x="89.2" y="69.9">2</text>
<text x="106.5" y="69.9">16</text>
<text x="111.5" y="71">XTAL2</text>
<text x="125.1" y="68.5">PB6(ADC13)</text>
<text x="133.3" y="71">PB7</text>
<text x="140" y="67.4">30</text>
<text x="140" y="69.9">12</text>
<text x="154.9" y="68.5">D10#</text>
<text x="154.9" y="71">D11#</text>
<text x="174.2" y="67.4">4</text>
<text x="174.2" y="69.9">5</text>
<text x="106.5" y="75">33</text>
<text x="111.5" y="76.1">PE2/HWB</text>
<text x="126.2" y="73.5">PD6(ADC9)</text>
<text x="133.2" y="76.1">PC7</text>
<text x="140" y="77.5">8</text>
<text x="140" y="75">32</text>
<text x="140" y="72.4">26</text>
<text x="154.9" y="76.1">D13#</text>
<text x="154.9" y="73.5">D12/A10</text>
<text x="174.2" y="72.4">6</text>
<text x="174.2" y="75">7</text>
<text x="174.2" y="77.5">8</text>
<text x="107.7" y="82.6">5</text>
<text x="111.5" y="83.7">UGND</text>
<text x="126.5" y="83.7">PB2(MOSI)</text>
<text x="127.6" y="81.2">PB1(SCK)</text>
<text x="129.1" y="78.6">PB0(SS)</text>
<text x="140" y="80.1">9</text>
<text x="140" y="82.6">10</text>
<text x="154.9" y="78.6">D17/RX LED</text>
<text x="154.9" y="81.2">D15</text>
<text x="154.9" y="83.7">D16</text>
<text x="173" y="82.6">10</text>
<text x="174.2" y="80.1">9</text>
<text x="106.5" y="85.1">15</text>
<text x="106.5" y="87.7">23</text>
<text x="111.5" y="86.2">GND</text>
<text x="111.5" y="88.8">GND</text>
<text x="126.5" y="86.2">PB3(MISO)</text>
<text x="140" y="85.1">11</text>
<text x="154.9" y="86.2">D14</text>
<text x="173" y="85.1">11</text>
<text x="173" y="87.7">12</text>
<text x="106.5" y="90.2">35</text>
<text x="106.5" y="92.7">43</text>
<text x="111.5" y="91.3">GND</text>
<text x="111.5" y="93.9">GND</text>
<text x="133.2" y="91.3">PD5</text>
<text x="140" y="90.2">22</text>
<text x="154.9" y="91.3">TX LED</text>
<text x="207.2" y="105.4">6</text>
<text x="213.1" y="106.6">6</text>
<text x="227.5" y="106.6">3</text>
<text x="233.4" y="105.4">3</text>
<text x="207.2" y="110.5">5</text>
<text x="213.1" y="111.6">5</text>
<text x="227.5" y="111.6">2</text>
<text x="233.4" y="110.5">2</text>
<text x="19.9" y="118.1" transform="rotate(-90 19.9 118.1)">1</text>
<text x="79.3" y="116.6">IN</text>
<text x="84.4" y="116.6">OUT</text>
<text x="207.2" y="115.6">4</text>
<text x="213.1" y="116.7">4</text>
<text x="227.5" y="116.7">1</text>
<text x="233.4" y="115.6">1</text>
<text x="18.8" y="120.6">3</text>
<text x="25.7" y="120.6">2</text>
<text x="81.7" y="120.3">GND</text>
<text x="18.8" y="143.5">3</text>
<text x="19.9" y="141" transform="rotate(-90 19.9 141)">1</text>
<text x="25.7" y="143.5">2</text>
<text x="136.1" y="143.5">8</text>
<text x="162.3" y="139.5">LEDK</text>
<text x="172.5" y="138.4">4</text>
<text x="172.5" y="143.5">3</text>
<text x="136.1" y="148.6">6</text>
<text x="142" y="144.6">VDD</text>
<text x="142" y="149.7">GND</text>
<text x="163.5" y="144.6">LDR</text>
<text x="164.3" y="149.7">INT</text>
<text x="172.5" y="148.6">2</text>
<text x="136.1" y="153.7">5</text>
<text x="142" y="154.8">LEDA</text>
<text x="163.7" y="154.8">SCL</text>
<text x="172.5" y="153.7">7</text>
<text x="163.4" y="159.9">SDA</text>
<text x="172.5" y="158.7">1</text>
<text x="18.8" y="166.4">3</text>
<text x="19.9" y="163.8" transform="rotate(-90 19.9 163.8)">1</text>
<text x="25.7" y="166.4">2</text>
</g>
<g font-size="1.8" fill="#808080">
<text x="150.5" y="10.6" transform="rotate(-90 150.5 10.6)">B1</text>
<text x="153" y="10.6" transform="rotate(-90 153 10.6)">B2</text>
<text x="155.5" y="10.6" transform="rotate(-90 155.5 10.6)">S1_SIG</text>
<text x="158.1" y="10.6" transform="rotate(-90 158.1 10.6)">S2_SIG</text>
<text x="172.9" y="22.6">MISO_SIG</text>
<text x="82.5" y="27.7">RST_SIG</text>
<text x="173.8" y="25.2">SCK_SIG</text>
<text x="173.9" y="27.7">RST_SIG</text>
<text x="217.1" y="25.2">MOSI_SIG</text>
<text x="91.5" y="32.8">AREF_SIG</text>
<text x="213.9" y="51.2" transform="rotate(-90 213.9 51.2)">RXL_SIG</text>
<text x="226.6" y="51.2" transform="rotate(-90 226.6 51.2)">TXL_SIG</text>
<text x="171.4" y="55.6">B3</text>
<text x="104.7" y="74" transform="rotate(-90 104.7 74)">HWB_SIG</text>
<text x="146" y="83.6">MOSI_SIG</text>
<text x="146" y="81">SCK_SIG</text>
<text x="146" y="78.5">RXL_SIG</text>
<text x="160.7" y="81">HWB_SIG</text>
<text x="166.7" y="83.6">5V</text>
<text x="146" y="86.1">MISO_SIG</text>
<text x="160.1" y="86.1">AREF_SIG</text>
<text x="146" y="91.2">TXL_SIG</text>
<text x="13.3" y="102" transform="rotate(-90 13.3 102)">3V3_PWR</text>
<text x="100.3" y="116.6">3V3_PWR</text>
<text x="193.1" y="116.6">S1_SIG</text>
<text x="242.5" y="116.6">S2_SIG</text>
<text x="4.2" y="121.7">A1</text>
<text x="24.8" y="125.9" transform="rotate(-90 24.8 125.9)">Q2</text>
<text x="39.4" y="121.6">B1</text>
<text x="14" y="126.7">3V3_PWR</text>
<text x="4.2" y="144.5">A2</text>
<text x="14" y="149.6">3V3_PWR</text>
<text x="24.8" y="148.8" transform="rotate(-90 24.8 148.8)">Q4</text>
<text x="39.4" y="144.5">B2</text>
<text x="94.6" y="144.5">3V3_PWR</text>
<text x="181.5" y="149.6">A3</text>
<text x="181.5" y="154.6">A2</text>
<text x="181.5" y="159.7">A1</text>
<text x="4.2" y="167.3">A3</text>
<text x="39.4" y="167.3">B3</text>
<text x="24.8" y="171.6" transform="rotate(-90 24.8 171.6)">Q3</text>
</g>
</svg>
